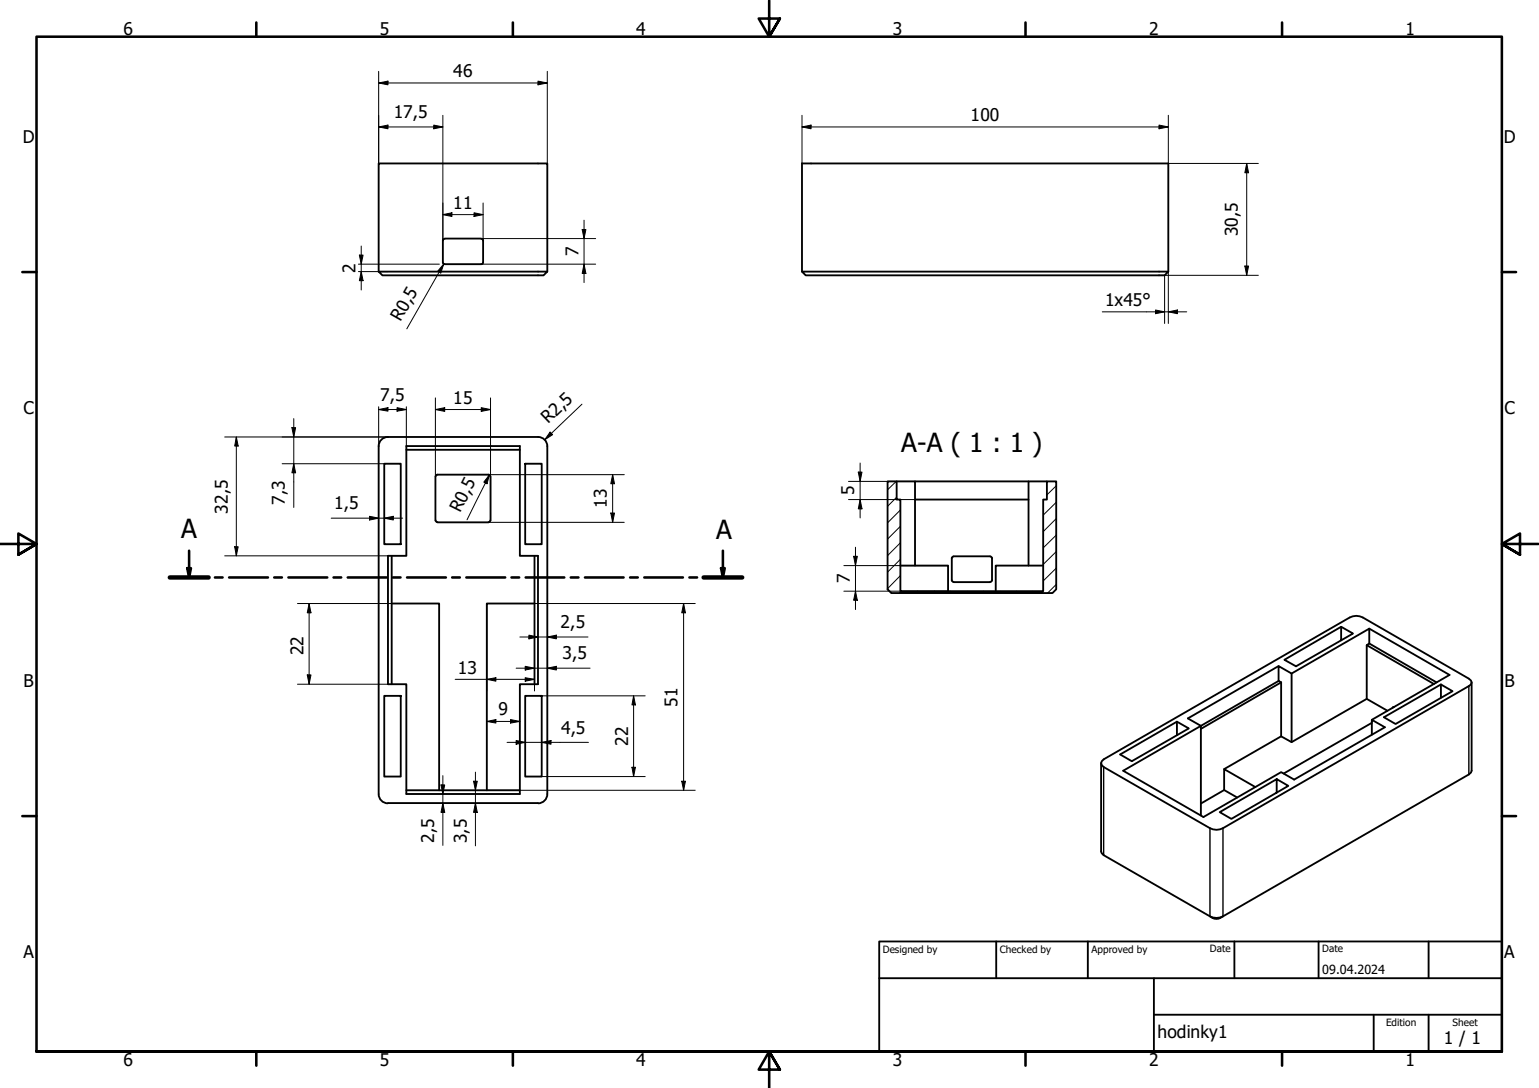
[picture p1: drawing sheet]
<svg xmlns="http://www.w3.org/2000/svg" width="420mm" height="297mm" viewBox="0 0 420 297" stroke-linecap="round" stroke-linejoin="round" font-family="sans-serif">
<!-- layer: Hatch (ISO) -->
<g fill="none" stroke="#000" stroke-width=".27">
<path d="M244.7 131.4l-2.4 2.3M244.8 135.7l-2.5 2.5M245.8 139.2l-3.5 3.5M288.4 132.6l-2.6 2.5M288.4 137.1l-3.6 3.5M245.8 143.7l-3.5 3.5M245.8 148.2l-3.5 3.5M245.8 152.7l-3.5 3.5M245.8 157.1l-3.5 3.6M288.4 141.6l-3.6 3.5M288.4 146.1l-3.6 3.5M288.4 150.6l-3.6 3.5"/>
<path d="M288.4 155.1l-3.6 3.5M288.4 159.6l-2.4 2.3M246.1 161.4l-.5 .5M250.6 161.4l-.5 .5M255.1 161.4l-.5 .5M259.5 161.4l-.4 .5M264 161.4l-.5 .5M268.5 161.4l-.5 .5M273 161.4l-.5 .5M277.5 161.4l-.5 .5M282 161.4l-.5 .5"/>
</g>
<!-- layer: Visible (ISO) -->
<g fill="none" stroke="#000" stroke-width=".51">
<path d="M103.4 74.2h46l-1 1h-44zM103.4 74.2v-29.6h46v29.6M121.4 65.2l-.5 .4v6l.5 .5M121.4 65.1h10M131.4 65.2l.5 .5v6l-.2 .4h-10.3M218.9 74.2h100.1l-1.1 1h-97.9zM218.9 74.2v-29.6h100.1v29.6M105.9 119.3a2.51 2.51 0 0 0-2.5 2.5M105.9 119.3h41a2.51 2.51 0 0 1 2.5 2.5M103.4 121.8v95M104.9 126.6h4.5v22h-4.5zM110.9 121.8h31v30h5v35h-5v30h-31v-30h-5v-35h5z"/>
<path d="M110.9 122.8h31M118.9 130.1v12M119.4 129.6h14M119.4 129.6l-.5 .5M133.4 129.6l.5 .5M133.9 130.1v12M143.4 126.6h4.5v22h-4.5zM149.4 121.8v95M242.3 131.4h2.5v5h1v25h39v-25h1v-5h2.6v29.5l-1.1 1h-44l-1-1zM244.8 131.4h5v23M249.8 131.4h36M249.8 136.4h31"/>
<path d="M280.8 131.4v23M106.9 151.8v35M118.9 142.1l.5 .4M119.4 142.6h14M133.9 142.1l-.5 .4M145.9 151.8v35M245.8 154.4h13v7M260.3 151.9l-.5 .5v6l.5 .5M260.3 151.9h10M260.3 158.9h10M270.4 151.9l.4 .5v6l-.4 .5M284.8 154.4h-13v7"/>
<path d="M106.9 164.8h13v51M145.9 164.8h-13v51M366.1 171.1l-15.5 9 3.2 1.8 15.6-8.9-3.3-1.9v3.7M373.1 176.1l18.4 10.6M373.8 175.7l18.4 10.6M373.8 171.6l21.9 12.7-21.2 12.2M104.9 190h4.5v22h-4.5zM143.4 190h4.5v22h-4.5zM321.3 197l3.2 1.9-15.5 8.9-3.2-1.8 15.5-9v3.7M349.1 181.8l-24.8 14.3 3.6 2.1 21.2-12.3M349.8 186.3l-.7-.4v-4.1l3.5 2.1v18.7M349.8 186.3v14.7"/>
<path d="M349.8 186.3l-21.9 12.7M352.6 183.9l21.2-12.3v4.1l-.7 .4v14.7M374.5 197.3l-24 13.9M378.8 194l-5.7-3.2-20.5 11.8-2.8-1.6-15.6 9M380.6 193h-.3l-.1 .3M393.4 186.9l3.2 1.8-15.6 9-3.2-1.9 15.6-8.9v3.6M401.8 186.3v24.1l-.2 .5-.6 .5-67.1 38.8M103.4 216.8a2.51 2.51 0 0 0 2.5 2.5M105.9 219.3h41M110.9 215.8h31M149.4 216.8a2.51 2.51 0 0 1-2.5 2.5M300.6 208.3v24.2l.2 .5 .5 .5 29 16.7a2.61 2.61 0 0 0 3.6 0"/>
<path d="M300.8 207.8l.5-.5 67.2-38.7a3.8 3.8 0 0 1 3.5 0l29 16.7 .6 .5 .2 .5-.2 .6-67.7 39.2a3.8 3.8 0 0 1-3.6 0l-29-16.7-.5-.5-.2-.6zM334.2 215.7l3.6 2M334.2 215.7l-6.3 3.7M342.7 214.9l-8.5-4.9v5.7M348.6 212.7l-15.6 9 3.2 1.9 15.5-9-3.1-1.9v3.7M374.5 200.6v-4.1l3.6 2.1-24.8 14.2-3.5-2-21.3 12.3-21.9-12.7 21.3-12.2v24.4M330.3 250.2a3.8 3.8 0 0 0 3.6 0"/>
</g>
<!-- layer: Visible Narrow (ISO) -->
<path d="M401 187.3v24.1M301.3 209.4v24.1M330.3 226.1v24.1M333.9 226.1v24.1" fill="none" stroke="#000" stroke-width=".38"/>
<!-- layer: Section Line (ISO) -->
<g fill="none" stroke="#000" stroke-width=".7">
<path d="M46.4 157.7h10.6M51.1 155.1h1l-.5 2.6zM51.6 150.4v7.3M58.7 157.7h2.1M62.5 157.7h10.7M74.9 157.7h2.1M78.7 157.7h10.6M91.1 157.7h2.1M94.9 157.7h10.6M107.3 157.7h2M111.1 157.7h10.6M123.4 157.7h2.1"/>
<path d="M127.3 157.7h10.6M139.6 157.7h2.1M143.5 157.7h10.6M155.8 157.7h2.1M159.7 157.7h10.5M172 157.7h2.1M175.9 157.7h10.5M188.2 157.7h2.1M192.1 157.7h10.5M196.8 155.1h1.1l-.5 2.6zM197.4 150.4v7.3"/>
</g>
<path d="M46.4 157.7h10.6M192.1 157.7h10.5" fill="none" stroke="#000" stroke-width="1.2"/>
<g fill="#000">
<path d="M51.1 155.1h1l-.5 2.6z" fill-rule="evenodd"/>
<path d="M196.8 155.1h1.1l-.5 2.6z" fill-rule="evenodd"/>
</g>
<!-- layer: Border (ISO) -->
<g fill="none" stroke="#000" stroke-width=".7">
<path d="M70 6.1v3.9M140 6.1v3.9M210 0v10l-2.9-4.9h5.8l-2.9 4.9 2.9-4.9M280 6.1v3.9M350 6.1v3.9M6.1 74.3h3.9M410 74.3h3.9M0 148.5h10l-5-2.8v5.7l5-2.9-5 2.9M420 148.5h-10l5-2.8v5.7l-5-2.9 5 2.9M6.1 222.8h3.9M410 222.8h3.9M10 287.1v-277.1h400v277.1h-400h400"/>
<path d="M70 287.1v3.8M140 287.1v3.8M212.9 292l-2.9-4.9 2.9 4.9h-5.8l2.9-4.9v9.9M280 287.1v3.8M350 287.1v3.8"/>
</g>
<!-- layer: Title (ISO) -->
<path d="M240 257h170v30.1h-170zM272 257v10.1M297 257v10.1M337 257v10.1M360 257v10.1M390 257v10.1M240 267.1h170M315 277h95M315 267.1v20M375 277v10.1M390 277v10.1" fill="none" stroke="#000" stroke-width=".51"/>
<!-- layer: Dimension (ISO) -->
<g fill="none" stroke="#000" stroke-width=".27">
<path d="M103.4 19.5v25.1M149.4 19.5v25.1M103.4 22.7l2.5-.6v1.1zM103.4 34.7l2.5-.6v1.1zM103.4 34.7h17.5M103.4 22.7h46M118.4 34.1l2.5 .6-2.5 .5zM120.9 31.5v34.1M146.9 22.1l2.5 .6-2.5 .5zM218.9 34.7l2.5-.6v1.1zM218.9 34.7h100.1M218.9 31.5v13.1"/>
<path d="M316.4 34.1l2.6 .6-2.6 .5zM319 31.5v13.1M120.9 58.6l2.5-.5v1zM120.9 58.6h11M129.4 58.1l2.5 .5-2.5 .5zM131.9 55.4v10.2M316.4 44.6h27.1M340.4 44.6l.5 2.6h-1zM340.4 44.6v30.6M97.9 72.1h22.1M97.9 74.2h8M98.1 69.6h1l-.5 2.5z"/>
<path d="M98.6 74.2l.5 2.4h-1zM98.6 67.2v12M121.1 72.1h.3M121.2 72.1l-.9 2.4-.8-.5zM121.2 72.1l-10.1 17.7M131.4 65.1h31.2M131.4 72.1h31.2M158.9 62.7h1.1l-.6 2.4zM159.4 72.1l.6 2.6h-1.1zM159.4 60.1v17M316.4 75.2h27.1M317.9 75.2v13.1"/>
<path d="M319 74.2v14.1M339.9 72.6h1l-.5 2.6zM300.9 85.1h23.1M315.5 84.6l2.4 .5-2.4 .5zM319 85.1l2.4-.5v1zM61.3 119.3h44.6M64.5 119.3l.5 2.5h-.9zM64.5 119.3v32.5M79.7 116.8h1l-.5 2.5zM80.2 114.3v24.2M103.4 111.8l2.5-.5v1zM103.4 111v10.8"/>
<path d="M103.4 111.8h7.5M108.4 111.3l2.5 .5-2.5 .5zM110.9 111v10.8M118.9 111.8l2.5-.5v1zM118.9 111.8h15M118.9 108.6v21.5M131.4 111.3l2.5 .5-2.5 .5zM133.9 108.6v21.3M150.2 118l.7 .7-2.2 1.4zM158.9 110.3l-10.2 9.8M77 126.6h27.9M80.2 126.6l.5 2.5h-1z"/>
<path d="M133.4 129.6h37M133.6 129.7l-.6 2.4-.9-.5zM133.6 129.7l-6.1 12.2M167.3 129.6l.5 2.5h-1zM167.3 129.6v13M231.6 131.4h18.2M231.6 136.4h18.2M234.3 128.9h1l-.5 2.5zM234.8 136.4l.5 2.5h-1zM234.8 126.4v15M61.3 151.8h44.6M64.1 149.3h.9l-.5 2.5z"/>
<path d="M90.4 141.5h19.5M100.9 141l2.5 .5-2.5 .5zM104.9 141.5l2.5-.5v1zM133.4 142.6h37M166.8 140.1h1l-.5 2.5zM230.4 154.4h28.4M233 151.9h1.1l-.5 2.5zM233.6 149.4v17M81.2 164.8h25.7M84.4 164.8l.5 2.5h-1zM84.4 164.8v22M141.9 173.9h18.6"/>
<path d="M144.4 173.4l2.5 .5-2.5 .5zM145.9 164.8v8.1M145.9 174.9v13.7M149.4 173.9l2.5-.5v1zM186.6 164.8l.5 2.5h-1zM186.6 164.8v51M189.8 164.8h-56.9v23.8M230.4 161.4h28.4M233.6 161.4l.5 2.5h-1.1zM81.2 186.8h24.7M83.9 184.3h1l-.5 2.5zM124.3 185.5h21.6"/>
<path d="M132.9 185.5l2.5-.5v1zM132.9 197l2.5-.5v.9zM132.9 197h9M139.4 196.5l2.5 .5-2.5 .4zM140.9 182.4h20.2M143.4 185l2.5 .5-2.5 .5zM143.4 181.9l2.5 .5-2.5 .5zM147.9 190h28.2M149.4 182.4l2.5-.5v1zM173 190l.5 2.5h-1zM173 190v22M120.4 214.3h1l-.5 2.5z"/>
<path d="M120.9 219.3l.5 2.5h-1zM120.9 211.8v19M129.3 213.3h1l-.5 2.5zM129.8 219.3l.5 2.5h-1zM129.8 210.8v20.1M132.9 215.8h56.9M138.4 202.7h22.3M140.9 202.2l2.5 .5-2.5 .5zM147.9 202.7l2.5-.5v1zM147.9 212h28.2M172.5 209.5h1l-.5 2.5zM186.1 213.3h1l-.5 2.5z"/>
</g>
<g fill="#000">
<path d="M103.4 22.7l2.5-.6v1.1z" fill-rule="evenodd"/>
<path d="M103.4 34.7l2.5-.6v1.1z" fill-rule="evenodd"/>
<path d="M118.4 34.1l2.5 .6-2.5 .5z" fill-rule="evenodd"/>
<path d="M146.9 22.1l2.5 .6-2.5 .5z" fill-rule="evenodd"/>
<path d="M218.9 34.7l2.5-.6v1.1z" fill-rule="evenodd"/>
<path d="M316.4 34.1l2.6 .6-2.6 .5z" fill-rule="evenodd"/>
<path d="M120.9 58.6l2.5-.5v1z" fill-rule="evenodd"/>
<path d="M129.4 58.1l2.5 .5-2.5 .5z" fill-rule="evenodd"/>
<path d="M340.4 44.6l.5 2.6h-1z" fill-rule="evenodd"/>
<path d="M98.1 69.6h1l-.5 2.5z" fill-rule="evenodd"/>
<path d="M98.6 74.2l.5 2.4h-1z" fill-rule="evenodd"/>
<path d="M121.2 72.1l-.9 2.4-.8-.5z" fill-rule="evenodd"/>
<path d="M158.9 62.7h1.1l-.6 2.4z" fill-rule="evenodd"/>
<path d="M159.4 72.1l.6 2.6h-1.1z" fill-rule="evenodd"/>
<path d="M339.9 72.6h1l-.5 2.6z" fill-rule="evenodd"/>
<path d="M315.5 84.6l2.4 .5-2.4 .5z" fill-rule="evenodd"/>
<path d="M319 85.1l2.4-.5v1z" fill-rule="evenodd"/>
<path d="M79.7 116.8h1l-.5 2.5z" fill-rule="evenodd"/>
<path d="M103.4 111.8l2.5-.5v1z" fill-rule="evenodd"/>
<path d="M108.4 111.3l2.5 .5-2.5 .5z" fill-rule="evenodd"/>
<path d="M118.9 111.8l2.5-.5v1z" fill-rule="evenodd"/>
<path d="M131.4 111.3l2.5 .5-2.5 .5z" fill-rule="evenodd"/>
<path d="M150.2 118l.7 .7-2.2 1.4z" fill-rule="evenodd"/>
<path d="M64.5 119.3l.5 2.5h-.9z" fill-rule="evenodd"/>
<path d="M80.2 126.6l.5 2.5h-1z" fill-rule="evenodd"/>
<path d="M133.6 129.7l-.6 2.4-.9-.5z" fill-rule="evenodd"/>
<path d="M167.3 129.6l.5 2.5h-1z" fill-rule="evenodd"/>
<path d="M234.3 128.9h1l-.5 2.5z" fill-rule="evenodd"/>
<path d="M234.8 136.4l.5 2.5h-1z" fill-rule="evenodd"/>
<path d="M64.1 149.3h.9l-.5 2.5z" fill-rule="evenodd"/>
<path d="M100.9 141l2.5 .5-2.5 .5z" fill-rule="evenodd"/>
<path d="M104.9 141.5l2.5-.5v1z" fill-rule="evenodd"/>
<path d="M166.8 140.1h1l-.5 2.5z" fill-rule="evenodd"/>
<path d="M233 151.9h1.1l-.5 2.5z" fill-rule="evenodd"/>
<path d="M84.4 164.8l.5 2.5h-1z" fill-rule="evenodd"/>
<path d="M144.4 173.4l2.5 .5-2.5 .5z" fill-rule="evenodd"/>
<path d="M149.4 173.9l2.5-.5v1z" fill-rule="evenodd"/>
<path d="M186.6 164.8l.5 2.5h-1z" fill-rule="evenodd"/>
<path d="M233.6 161.4l.5 2.5h-1.1z" fill-rule="evenodd"/>
<path d="M83.9 184.3h1l-.5 2.5z" fill-rule="evenodd"/>
<path d="M132.9 185.5l2.5-.5v1z" fill-rule="evenodd"/>
<path d="M132.9 197l2.5-.5v.9z" fill-rule="evenodd"/>
<path d="M139.4 196.5l2.5 .5-2.5 .4z" fill-rule="evenodd"/>
<path d="M143.4 185l2.5 .5-2.5 .5z" fill-rule="evenodd"/>
<path d="M143.4 181.9l2.5 .5-2.5 .5z" fill-rule="evenodd"/>
<path d="M149.4 182.4l2.5-.5v1z" fill-rule="evenodd"/>
<path d="M173 190l.5 2.5h-1z" fill-rule="evenodd"/>
<path d="M120.4 214.3h1l-.5 2.5z" fill-rule="evenodd"/>
<path d="M129.3 213.3h1l-.5 2.5z" fill-rule="evenodd"/>
<path d="M140.9 202.2l2.5 .5-2.5 .5z" fill-rule="evenodd"/>
<path d="M147.9 202.7l2.5-.5v1z" fill-rule="evenodd"/>
<path d="M172.5 209.5h1l-.5 2.5z" fill-rule="evenodd"/>
<path d="M186.1 213.3h1l-.5 2.5z" fill-rule="evenodd"/>
<path d="M120.9 219.3l.5 2.5h-1z" fill-rule="evenodd"/>
<path d="M129.8 219.3l.5 2.5h-1z" fill-rule="evenodd"/>
</g>
<g font-size="7.2">
<text x="246.1" y="123.4">A-A ( 1 : 1 )</text>
<text x="49.5" y="146.9">A</text>
<text x="195.5" y="147.2">A</text>
</g>
<g font-size="4.8">
<text x="33.7" y="9.6">6</text>
<text x="103.7" y="9.6">5</text>
<text x="173.7" y="9.6">4</text>
<text x="243.7" y="9.6">3</text>
<text x="313.7" y="9.6">2</text>
<text x="383.7" y="9.6">1</text>
<text x="123.8" y="21.1">46</text>
<text x="107.5" y="32.2">17,5</text>
<text x="265" y="33.1">100</text>
<text x="6.2" y="38.9">D</text>
<text x="410.5" y="38.9">D</text>
<text x="123.8" y="57.1">11</text>
<text x="337.9" y="64.6" transform="rotate(-90 337.9 64.6)">30,5</text>
<text x="157.9" y="70" transform="rotate(-90 157.9 70)">7</text>
<text x="97.1" y="74.5" transform="rotate(-90 97.1 74.5)">2</text>
<text x="301.7" y="83.6">1x45°</text>
<text x="109.3" y="87.9" transform="rotate(-60 109.3 87.9)">R0,5</text>
<text x="6.4" y="113.1">C</text>
<text x="103.8" y="109.4">7,5</text>
<text x="123.8" y="110.2">15</text>
<text x="410.7" y="113.1">C</text>
<text x="149.7" y="115.9" transform="rotate(-44 149.7 115.9)">R2,5</text>
<text x="77.8" y="137.8" transform="rotate(-90 77.8 137.8)">7,3</text>
<text x="233.2" y="135.2" transform="rotate(-90 233.2 135.2)">5</text>
<text x="62.2" y="140.2" transform="rotate(-90 62.2 140.2)">32,5</text>
<text x="91.2" y="139.1">1,5</text>
<text x="125.7" y="140.1" transform="rotate(-63 125.7 140.1)">R0,5</text>
<text x="165.7" y="138.7" transform="rotate(-90 165.7 138.7)">13</text>
<text x="232" y="159.2" transform="rotate(-90 232 159.2)">7</text>
<text x="153" y="171.5">2,5</text>
<text x="82.9" y="178.9" transform="rotate(-90 82.9 178.9)">22</text>
<text x="125" y="183.9">13</text>
<text x="153.6" y="180">3,5</text>
<text x="6.4" y="187.4">B</text>
<text x="410.7" y="187.4">B</text>
<text x="136.1" y="195.3">9</text>
<text x="185" y="192.9" transform="rotate(-90 185 192.9)">51</text>
<text x="153.2" y="200.3">4,5</text>
<text x="171.4" y="203.6" transform="rotate(-90 171.4 203.6)">22</text>
<text x="118.5" y="230" transform="rotate(-90 118.5 230)">2,5</text>
<text x="127.4" y="230.2" transform="rotate(-90 127.4 230.2)">3,5</text>
<text x="6.4" y="261.7">A</text>
<text x="410.7" y="261.7">A</text>
<text x="316" y="283.4">hodinky1</text>
<text x="394.2" y="285">1 / 1</text>
<text x="33.7" y="290.9">6</text>
<text x="103.7" y="290.9">5</text>
<text x="173.7" y="290.9">4</text>
<text x="243.7" y="290.9">3</text>
<text x="313.7" y="290.9">2</text>
<text x="383.7" y="290.9">1</text>
</g>
<text font-size="3.4" x="361" y="266">09.04.2024</text>
<g font-size="2.7">
<text x="241" y="260.1">Designed by</text>
<text x="273" y="260.1">Checked by</text>
<text x="298" y="260.1">Approved by</text>
<text x="330.3" y="260">Date</text>
<text x="361" y="260">Date</text>
<text x="378.4" y="280.1">Edition</text>
<text x="396.6" y="280.1">Sheet</text>
</g>
</svg>
